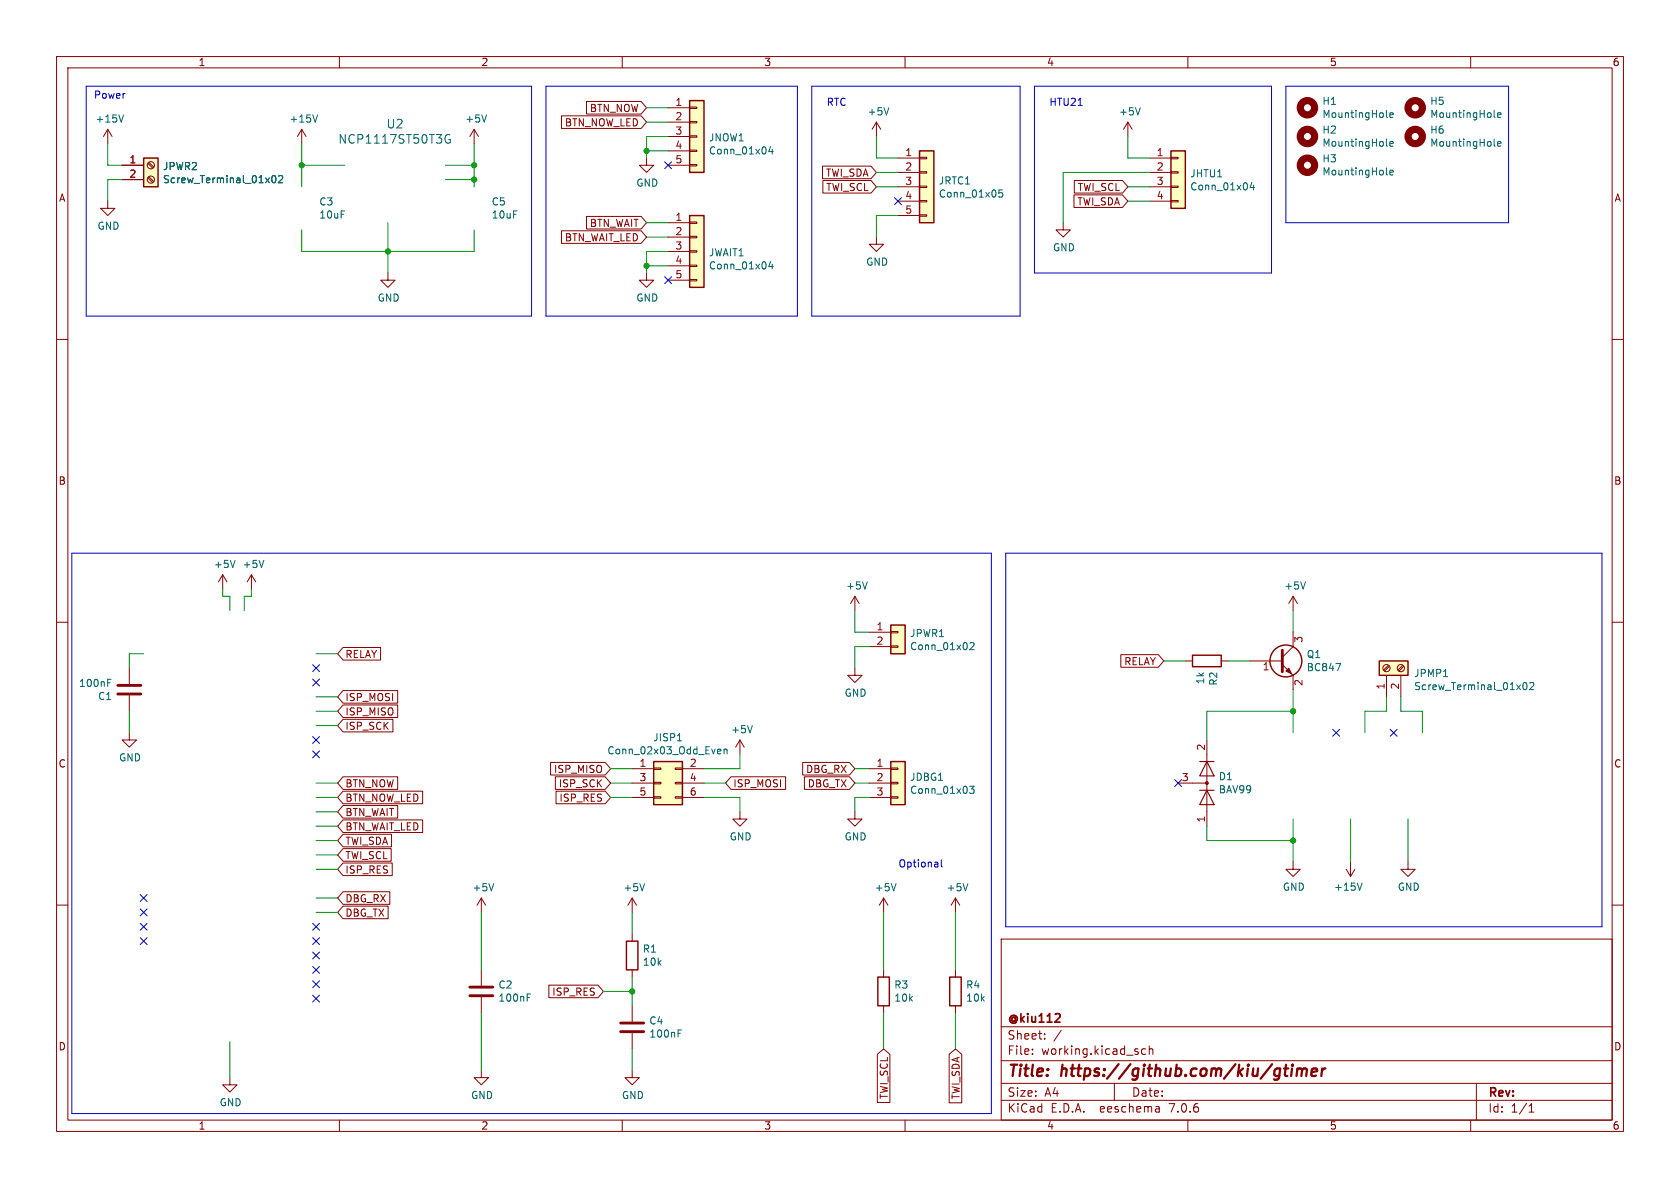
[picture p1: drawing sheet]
<svg xmlns="http://www.w3.org/2000/svg" width="297mm" height="210mm" viewBox="0 0 297 210" stroke-linecap="round" stroke-linejoin="round" font-family="sans-serif">
<g fill="none" stroke="#840000" stroke-width=".18">
<path d="M10 10h277v190h-277zM12 12h273v186h-273zM60 10v2M103.7 17.9h9.6l1 1.2-1 1.1h-9.6zM110 10v2M118.1 19.1h3.8M121.9 18.9h1.3v.3h-1.3zM160 10v2M210 10v2M260 10v2M19 35.6v1.2h1.3l-1.3 1.3-1.2-1.3h1.2M19 22.9l-.7 1.2"/>
<path d="M19 22.9v2.5M19 22.9l.8 1.2M21.6 29.2h3.8M21.6 31.8h3.8M26.1 31.4l.9 .9M26.1 28.9l.9 .8M26.3 31.2l.9 .9M26.3 28.7l.9 .8M53.3 22.9l-.7 1.2M53.3 22.9v2.5M53.3 22.9l.8 1.2M83.8 22.9l-.7 1.2"/>
<path d="M83.8 22.9v2.5M83.8 22.9l.8 1.2M99.3 20.5h14l1 1.1-1 1.1h-14zM103.7 38.3h9.6l1 1.1-1 1.1h-9.6zM114.3 27.9v1.3h1.3l-1.3 1.3-1.3-1.3h1.3M118.1 39.4h3.8M118.1 21.6h3.8M118.1 24.1h3.8M118.1 26.7h3.8M118.1 29.2h3.8M121.9 39.2h1.3v.3h-1.3zM121.9 29.1h1.3v.2h-1.3z"/>
<path d="M121.9 26.5h1.3v.3h-1.3zM121.9 24h1.3v.3h-1.3zM121.9 21.5h1.3v.2h-1.3zM145.4 29.4h8.6l.9 1.1-.9 1.1h-8.6zM145.5 31.9h8.5l.9 1.1-.9 1.1h-8.5zM154.9 21.6l-.7 1.3M154.9 21.6v2.5M154.9 21.6l.8 1.3M158.7 27.9h3.9M158.7 30.5h3.9M158.7 33h3.9M158.7 35.6h3.9"/>
<path d="M158.7 38.1h3.9M162.6 38h1.2v.2h-1.2zM162.6 35.4h1.2v.3h-1.2zM162.6 32.9h1.2v.2h-1.2zM162.6 30.4h1.2v.2h-1.2zM162.6 27.8h1.2v.3h-1.2zM188 39.4v1.2h1.2l-1.2 1.3-1.3-1.3h1.3M189.9 34.4h8.5l1 1.2-1 1.1h-8.5zM189.9 31.9h8.5l1 1.1-1 1.1h-8.5zM199.4 21.6l-.8 1.3M199.4 21.6v2.5M199.4 21.6l.8 1.3"/>
<path d="M203.2 27.9h3.8M203.2 30.5h3.8M203.2 33h3.8M203.2 35.6h3.8M207 35.4h1.3v.3h-1.3zM207 32.9h1.3v.2h-1.3zM207 30.4h1.3v.2h-1.3zM207 27.8h1.3v.3h-1.3zM10 60h2M68.6 48.3v1.2h1.2l-1.2 1.3-1.3-1.3h1.3M99.3 40.8h14l1 1.1-1 1.1h-14zM114.3 48.3v1.2h1.3l-1.3 1.3-1.3-1.3h1.3"/>
<path d="M118.1 41.9h3.8M118.1 44.5h3.8M118.1 47h3.8M118.1 49.5h3.8M121.9 49.4h1.3v.3h-1.3zM121.9 46.9h1.3v.2h-1.3zM121.9 44.3h1.3v.3h-1.3zM121.9 41.8h1.3v.2h-1.3zM154.9 41.9v1.3h1.3l-1.3 1.3-1.2-1.3h1.2M285 60h2M10 110h2M22.9 118.1v2.8"/>
<path d="M39.4 101.6l-.8 1.3M39.4 101.6v2.5M39.4 101.6l.7 1.3M44.4 101.6l-.7 1.3M44.4 101.6v2.5M44.4 101.6l.8 1.3M60.6 114.5h6.7v2.2h-6.7l-.9-1.1zM151.1 118.1v1.3h1.3l-1.3 1.3-1.2-1.3h1.2M151.1 105.4l-.7 1.3M151.1 105.4v2.6M151.1 105.4l.8 1.3M153.7 111.8h3.8"/>
<path d="M153.7 114.3h3.8M157.5 114.2h1.2v.2h-1.2zM157.5 111.6h1.2v.3h-1.2zM198.1 115.7h6.7l.9 1.1-.9 1.2h-6.7zM209.5 116.8h1.3M215.9 116.8h1.3M221 116.8h5.7M226.7 117.5l1.9 1.9v2.5M228.6 105.4l-.8 1.3M228.6 105.4v2.6M228.6 111.8v2.5l-1.9 1.9M228.6 105.4l.8 1.3"/>
<path d="M245.1 119.4v3.8M245.4 117.6l-.8 .9M245.6 117.8l-.8 .8M247.6 119.4v3.8M248 117.6l-.9 .9M248.2 117.8l-.9 .8M285 110h2M22.9 129.5v1.3h1.2l-1.2 1.3-1.3-1.3h1.3M22.9 122.9v2.8M60.6 122.1h9.7v2.2h-9.7l-.9-1.1zM60.6 127.2h8.9v2.2h-8.9l-.9-1.1zM60.6 124.6h9.7v2.2h-9.7l-.9-1.1z"/>
<path d="M60.6 139.9h14.1v2.2h-14.1l-.9-1.1zM60.6 137.3h9.7v2.2h-9.7l-.9-1.1zM97.3 134.8h9.7l.9 1.1-.9 1.1h-9.7zM98.2 137.3h8.8l.9 1.1-.9 1.1h-8.8zM98.3 139.9h8.7l.9 1.1-.9 1.1h-8.7zM111.8 135.9h3.8M111.8 138.4h3.8M115.6 138.3h1.2v.3h-1.2zM115.6 135.8h1.2v.2h-1.2zM119.4 138.3h1.2v.3h-1.2zM119.4 135.8h1.2v.2h-1.2zM120.6 135.9h3.9"/>
<path d="M120.6 138.4h3.9M129.2 137.3h9.7v2.2h-9.7l-.9-1.1zM130.8 130.8l-.8 1.3M130.8 130.8v2.6M130.8 130.8l.8 1.3M141.9 134.8h8.3l.9 1.1-.9 1.1h-8.3zM142.2 137.3h8l.9 1.1-.9 1.1h-8zM153.7 135.9h3.8M153.7 138.4h3.8M157.5 138.3h1.2v.3h-1.2zM157.5 135.8h1.2v.2h-1.2zM208.3 138.4h5.1"/>
<path d="M213.4 130.8v15.3M10 160h2M60.6 150h8.6v2.2h-8.6l-.9-1.1zM60.6 152.6h8.7v2.2h-8.7l-.9-1.1zM60.6 144.9h14.1v2.3h-14.1l-.9-1.1zM60.6 142.4h9.7v2.2h-9.7l-.9-1.1zM60.6 147.5h8.6v2.2h-8.6l-.9-1.1zM60.6 157.6h8.3v2.3h-8.3l-.9-1.1zM85.1 158.8v2.5M85.1 158.8l-.8 1.2M85.1 158.8l.8 1.2M111.8 158.8v2.5"/>
<path d="M111.8 141h3.8M111.8 158.8l-.8 1.2M111.8 158.8l.7 1.2M115.6 140.8h1.2v.3h-1.2zM119.4 140.8h1.2v.3h-1.2zM120.6 141h3.9M130.8 143.5v1.3h1.3l-1.3 1.3-1.3-1.3h1.3M151.1 143.5v1.3h1.3l-1.3 1.3-1.2-1.3h1.2M153.7 141h3.8M156.2 158.8l-.8 1.2M156.2 158.8v2.5M156.2 158.8l.8 1.2"/>
<path d="M157.5 140.8h1.2v.3h-1.2zM168.9 158.8v2.5M168.9 158.8l-.8 1.2M168.9 158.8l.8 1.2M228.6 152.4v1.3h1.3l-1.3 1.2-1.3-1.2h1.3M238 153.7l.8 1.2M238.8 152.4v2.5M239.5 153.7l-.7 1.2M248.9 152.4v1.3h1.3l-1.3 1.2-1.3-1.2h1.3M285 160h2M60.6 160.2h8v2.2h-8l-.9-1.1zM85.1 171.5v2.7"/>
<path d="M85.1 176.3v2.8M97 174.1h8.7l1 1.2-1 1.1h-8.7zM111.8 165.1v1.3M111.8 171.5v1.2M111.8 177.8v2.8M156.2 171.5v1.2M156.2 177.8v1.3M168.9 171.5v1.2M168.9 177.8v1.3M177 166h108v32h-108zM40.6 190.5v1.3h1.3l-1.3 1.2-1.2-1.2h1.2M60 198v2"/>
<path d="M85.1 189.2v1.3h1.3l-1.3 1.3-1.3-1.3h1.3M110 198v2M111.8 189.2v1.3h1.2l-1.2 1.3-1.3-1.3h1.3M111.8 182.6v2.8M155.1 186.4l1.1-1 1.1 1v8.5h-2.2zM160 198v2M167.8 186.4l1.1-1 1.1 1v8.5h-2.2zM177 194.5h108M177 191.5h108M177 187.5h108M177 181.5h108M182.5 186.3v.1"/>
<path d="M182.5 185.5v.1M184.7 183.6v.1M184.7 182.8v.1M187.6 182.1l-1.3 2M197 191.5v3M202.5 185.5l-.4-.1-.3 .3v.4l.2 .2h.5M203.2 185.5l.2-.1 .3 .1 .1 .9M203.2 184.9v1.5M204.9 195.7l.1 .9M205 196.5l-.2 .1M205 196h-.2M210 198v2"/>
<path d="M260 198v2M261 191.5v6.5M270.3 196.6h.9M270.3 195.5l.4-.4v1.5"/>
<circle cx="26.7" cy="31.7" r=".63"/>
<circle cx="26.7" cy="29.2" r=".63"/>
<circle cx="245.1" cy="118.1" r=".63"/>
<circle cx="247.6" cy="118.1" r=".63"/>
</g>
<g fill="none" stroke="#840000" stroke-width=".4">
<path d="M227 188.9h.8M227.2 190.1l.4 .1M227.4 188.2l-.3 1.7M228.4 188.9l-.1 1.3M228.5 188.2v.2M228.5 188.2l-.1 .1 .1 .1M228.5 188.2l.1 .1-.1 .1M229.3 189.1a.49 .49 0 0 1 .9 .1M229.4 188.9l-.2 1.3M230.2 189.2a.5 .5 0 0 1 .8-.2l-.1 1.2M230.2 189.2l-.1 1M231.9 189.5l.9-.1v-.4l-.2-.1-.6 .1-.2 .9 .3 .3 .5-.1"/>
<path d="M233.8 188.9l-.2 1.3M234.3 188.9l-.4 .1-.2 .3"/>
</g>
<path d="M187.3 179.3v.5M186.5 180.7h.9" fill="none" stroke="#840000" stroke-width=".3"/>
<g fill="#ffffc2" stroke="#ffffc2" stroke-width=".18">
<path d="M121.9 38.1h2.6v12.7h-2.6z"/>
<path d="M162.6 26.7h2.5v12.7h-2.5z"/>
<path d="M157.5 110.5h2.5v5.1h-2.5z"/>
<path d="M157.5 134.6h2.5v7.6h-2.5z"/>
<path d="M121.9 17.8h2.6v12.7h-2.6z"/>
<path d="M207 26.7h2.5v10.1h-2.5z"/>
<path d="M243.8 116.8h5.1v2.6h-5.1z"/>
<path d="M115.6 134.6h5v7.6h-5z"/>
<path d="M25.4 27.9h2.5v5.1h-2.5z"/>
</g>
<g fill="none" stroke="#840000" stroke-width=".25">
<path d="M121.9 17.8h2.6v12.7h-2.6zM25.4 27.9h2.5v5.1h-2.5zM121.9 38.1h2.6v12.7h-2.6zM162.6 26.7h2.5v12.7h-2.5zM207 26.7h2.5v10.1h-2.5zM157.5 110.5h2.5v5.1h-2.5zM210.8 115.8h5.1v2.1h-5.1zM243.8 116.8h5.1v2.6h-5.1zM115.6 134.6h5v7.6h-5zM157.5 134.6h2.5v7.6h-2.5zM110.7 166.4h2.1v5.1h-2.1zM155.2 172.7h2v5.1h-2z"/>
<path d="M167.9 172.7h2v5.1h-2z"/>
<circle cx="227.3" cy="116.8" r="2.82"/>
</g>
<g fill="none" stroke="#006464" stroke-width=".18">
<path d="M157.1 19l-.4 1.3M201.6 19l-.4 1.3M21.8 20.3l-.4 1.3M48.2 31.2l.1-.2a.68 .68 0 0 1 .5 .7 .68 .68 0 0 1-.5 .6l-.1-.1-.2-.4zM49.3 31.2l.4-.2 .3 .4-.8 .9h.8M56.1 20.3l-.4 1.3M78.7 24.7a.57 .57 0 0 0 .3 .5 .57 .57 0 0 0 .6 0v-.5h-.3M79.5 23.9a.59 .59 0 0 0-.6 0 .59 .59 0 0 0-.2 .5M86 20.3l-.4 1.3M136.2 25.9l-.3 .9h.8M136.5 26.4v.8M177.2 33.6h-.6v.6l.1-.1h.5l.1 .2-.1 .4-.2 .1-.4-.1"/>
<path d="M221.3 32.2l-.3 1h.8M221.6 32.7v.9M245.1 20.6l.2 .2M245.1 30.8l.2 .1M245.1 25.7l.2 .2M245.7 20.3l.6-.1-.1-.2-.3-.1-.2 .2 .1 .6h.4M245.7 25.4l.6-.1-.1-.2-.3-.1-.2 .2 .1 .6h.4M245.7 30.5l.6-.1-.1-.3h-.3l-.2 .2 .1 .6h.4M264.1 20.6l.2 .2M264.1 25.7l.2 .2M264.8 20.3l.6-.1-.1-.2-.4-.1-.1 .2v.6h.5M264.8 25.4l.6-.1-.1-.2-.4-.1-.1 .2v.6h.5"/>
<path d="M136.2 46.2l-.3 .9h.8M136.5 46.7v.8M41.6 99.1l-.5 1.2M46.6 99.1l-.4 1.2M153.3 102.9l-.4 1.2M171.5 113.7l.5-.1 .2 .3-.8 1h.8M230.8 102.9l-.4 1.2M236.2 117.3h.8l-.5 1.3M255.2 119.6h.7M19 120.7h.5M19 120.1h.6M119.8 131h.7"/>
<path d="M127 132.4l.4 .1 .1 .2-.7 .1M127.4 133.2l-.4 .1M128 132.5l.2-.1 .3 .1v.8M128 132.4v.9M133 128.3l-.4 1.2M171.4 139h.8l-.4 .5 .3 .1v.5l-.1 .2-.6-.2M269.3 120.8l.2-.2a.68 .68 0 0 1 .5 .7 .68 .68 0 0 1-.5 .6l-.2-.1-.1-.4zM270.4 120.8l.5-.2 .3 .4-.8 .9h.8M87.3 156.2l-.4 1.3M114 156.2l-.5 1.3M158.4 156.2l-.4 1.3M171.1 156.2l-.4 1.3"/>
<path d="M240.8 156.1l-.4 1.3M93.2 176.3h.4M93.2 175.7h.6M119.9 182.7h.4M119.9 182.1h.6"/>
</g>
<path d="M226.7 114.9v3.8M20.8 121.2h4.1M20.8 122.7h4.1M83.1 176h4M83.1 174.5h4M109.7 182.4h4.1M109.7 180.8h4.1" fill="none" stroke="#840000" stroke-width=".51"/>
<g fill="none" stroke="#840000" stroke-width="1.3">
<circle cx="231.1" cy="19" r="1.27"/>
<circle cx="250.2" cy="19" r="1.27"/>
<circle cx="231.1" cy="29.2" r="1.27"/>
<circle cx="231.1" cy="24.1" r="1.27"/>
<circle cx="250.2" cy="24.1" r="1.27"/>
</g>
<path d="M212.1 139.7h2.5M212.1 134.6h2.5M213.4 139.7l1.2 2.5h-2.5zM213.4 134.6l1.2 2.6h-2.5z" fill="none" stroke="#840000" stroke-width=".2"/>
<g fill="#840000" stroke="#840000" stroke-width=".18">
<path d="M227.3 118.6l.5-.5 .5 1z"/>
<circle cx="213.4" cy="138.4" r=".25"/>
</g>
<path d="M15.2 15.2h78.8v40.7h-78.8zM96.5 15.2h44.5v40.7h-44.5zM143.5 15.2h36.8v40.7h-36.8zM182.9 15.2h41.9v33.1h-41.9zM190.6 18.6h.7M227.3 15.2h39.4v24.2h-39.4zM12.7 97.8h162.6v99.1h-162.6zM177.8 97.8h105.4v66h-105.4zM166.4 152v1.1l.2 .2" fill="none" stroke="#0000c2" stroke-width=".18"/>
<g fill="none" stroke="#009600" stroke-width=".18">
<path d="M114.3 19.1h3.8M19 25.4v3.8h2.6M21.6 31.8h-2.6v3.8M53.3 25.4v7.6M53.3 29.2h7.7M68.6 39.4v8.9M78.7 31.8h5.1M78.7 29.2h5.1M83.8 25.4v7.6M114.3 26.7h3.8M114.3 21.6h3.8M114.3 39.4h3.8"/>
<path d="M118.1 24.1h-3.8v3.8M154.9 24.1v3.8h3.8M154.9 30.5h3.8M154.9 33h3.8M158.7 38.1h-3.8v3.8M199.4 24.1v3.8h3.8M199.4 33h3.8M199.4 35.6h3.8M203.2 30.5h-15.2v8.9M53.3 40.6v3.9h30.5v-3.9M114.3 41.9h3.8M114.3 47h3.8"/>
<path d="M118.1 44.5h-3.8v3.8M25.4 115.6h-2.5v2.5M39.4 104.1v1.3h1.2v2.6M44.4 104.1v1.3h-1.2v2.6M55.9 115.6h3.8M151.1 108v3.8h2.6M153.7 114.3h-2.6v3.8M205.7 116.8h3.8M217.2 116.8h3.8M228.6 108v3.8M22.9 125.7v3.8M55.9 128.3h3.8"/>
<path d="M55.9 138.4h3.8M55.9 123.2h3.8M55.9 125.7h3.8M107.9 138.4h3.9M107.9 135.9h3.9M124.5 138.4h3.8M130.8 133.4v2.5h-6.3M151.1 138.4h2.6M151.1 135.9h2.6M228.6 125.7h-15.2v5.1M228.6 121.9v7.6M245.1 123.2v2.5h-3.8v3.8"/>
<path d="M247.6 123.2v2.5h3.9v3.8M55.9 153.7h3.8M55.9 158.8h3.8M55.9 143.5h3.8M55.9 148.6h3.8M55.9 146.1h3.8M55.9 151.1h3.8M55.9 141h3.8M107.9 141h3.9M124.5 141h6.3v2.5M153.7 141h-2.6v2.5M213.4 146.1v2.5h15.2"/>
<path d="M228.6 144.8v7.6M238.8 144.8v7.6M248.9 144.8v7.6M55.9 161.3h3.8M85.1 161.3v10.2M85.1 179.1v10.1M106.7 175.3h5.1M111.8 161.3v3.8M111.8 172.7v5.1M156.2 161.3v10.2M156.2 179.1v6.3M168.9 161.3v10.2"/>
<path d="M168.9 179.1v6.3M40.6 184.2v6.3M111.8 185.4v3.8"/>
</g>
<g fill="none" stroke="#000084" stroke-width=".18">
<path d="M117.5 28.6l1.2 1.2M118.7 28.6l-1.2 1.2M158.1 35l1.3 1.2M159.4 35l-1.3 1.2M117.5 48.9l1.2 1.2M118.7 48.9l-1.2 1.2M55.3 117.5l1.2 1.2M56.5 117.5l-1.2 1.2M55.3 130.2l1.2 1.2M55.3 132.7l1.2 1.3M55.3 120l1.2 1.3M56.5 132.7l-1.2 1.3"/>
<path d="M56.5 130.2l-1.2 1.2M56.5 120l-1.2 1.3M207.7 137.8l1.2 1.2M208.9 137.8l-1.2 1.2M235.6 128.9l1.2 1.2M236.8 128.9l-1.2 1.2M245.8 128.9l1.2 1.2M247 128.9l-1.2 1.2M24.8 158.1l1.2 1.3M26 158.1l-1.2 1.3M24.8 163.2l1.2 1.2M24.8 160.7l1.2 1.2"/>
<path d="M24.8 165.8l1.2 1.2M26 163.2l-1.2 1.2M26 160.7l-1.2 1.2M26 165.8l-1.2 1.2M55.3 168.3l1.2 1.2M55.3 165.8l1.2 1.2M55.3 173.4l1.2 1.2M55.3 163.2l1.2 1.2M55.3 170.8l1.2 1.3M55.3 175.9l1.2 1.2M56.5 168.3l-1.2 1.2M56.5 165.8l-1.2 1.2"/>
<path d="M56.5 173.4l-1.2 1.2M56.5 163.2l-1.2 1.2M56.5 170.8l-1.2 1.3M56.5 175.9l-1.2 1.2"/>
</g>
<g fill="#009600" stroke="#009600" stroke-width=".18">
<circle cx="83.8" cy="31.8" r=".46"/>
<circle cx="83.8" cy="29.2" r=".46"/>
<circle cx="114.3" cy="26.7" r=".46"/>
<circle cx="114.3" cy="47" r=".46"/>
<circle cx="53.3" cy="29.2" r=".46"/>
<circle cx="68.6" cy="44.5" r=".46"/>
<circle cx="111.8" cy="175.3" r=".46"/>
<circle cx="228.6" cy="148.6" r=".46"/>
<circle cx="228.6" cy="125.7" r=".46"/>
</g>
<g font-size="2.8" fill="#840000">
<text x="178" y="190.9">Title:</text>
<text x="187.7" y="190.9">https://github.com/kiu/gtimer</text>
</g>
<g font-size="2.1" fill="#006464">
<text x="68.2" y="22.9">U2</text>
<text x="59.7" y="25.6">NCP1117ST50T3G</text>
</g>
<g font-size="2.1" fill="#840000">
<text x="178" y="184">Sheet:</text>
<text x="178" y="181.2">@kiu112</text>
<text x="178" y="186.7">File:</text>
<text x="184.1" y="186.7">working.kicad_sch</text>
<text x="178" y="196.9">KiCad</text>
<text x="178" y="194.1">Size:</text>
<text x="184.7" y="194.1">A4</text>
<text x="185.7" y="196.9">E.D.A.</text>
<text x="194.6" y="196.9">eeschema</text>
<text x="200" y="194.1">Date:</text>
<text x="207" y="196.9">7.0.6</text>
<text x="263" y="194.3">Rev:</text>
<text x="263" y="196.9">Id:</text>
<text x="267.1" y="196.9">1/1</text>
</g>
<g font-size="1.8" fill="#840000">
<text x="35" y="11.9">1</text>
<text x="85" y="11.9">2</text>
<text x="135" y="11.9">3</text>
<text x="185" y="11.9">4</text>
<text x="235" y="11.9">5</text>
<text x="285" y="11.9">6</text>
<text x="99.8" y="22.5">BTN_NOW_LED</text>
<text x="104.2" y="20">BTN_NOW</text>
<text x="10.3" y="35.9">A</text>
<text x="145.9" y="31.4">TWI_SDA</text>
<text x="146" y="34">TWI_SCL</text>
<text x="190.4" y="34">TWI_SCL</text>
<text x="285.3" y="35.9">A</text>
<text x="104.2" y="40.3">BTN_WAIT</text>
<text x="190.4" y="36.5">TWI_SDA</text>
<text x="99.8" y="42.9">BTN_WAIT_LED</text>
<text x="10.3" y="85.9">B</text>
<text x="285.3" y="85.9">B</text>
<text x="61" y="116.5">RELAY</text>
<text x="198.6" y="117.8">RELAY</text>
<text x="61" y="124.1">ISP_MOSI</text>
<text x="61" y="129.2">ISP_SCK</text>
<text x="61" y="126.7">ISP_MISO</text>
<text x="10.3" y="135.9">C</text>
<text x="97.8" y="136.8">ISP_MISO</text>
<text x="142.4" y="136.8">DBG_RX</text>
<text x="285.3" y="135.9">C</text>
<text x="61" y="141.9">BTN_NOW_LED</text>
<text x="61" y="139.4">BTN_NOW</text>
<text x="98.7" y="139.4">ISP_SCK</text>
<text x="98.8" y="141.9">ISP_RES</text>
<text x="129.5" y="139.4">ISP_MOSI</text>
<text x="142.7" y="139.4">DBG_TX</text>
<text x="61" y="147">BTN_WAIT_LED</text>
<text x="61" y="144.5">BTN_WAIT</text>
<text x="61" y="149.5">TWI_SDA</text>
<text x="61" y="152.1">TWI_SCL</text>
<text x="61" y="154.6">ISP_RES</text>
<text x="61" y="159.7">DBG_RX</text>
<text x="61" y="162.2">DBG_TX</text>
<text x="97.5" y="176.2">ISP_RES</text>
<text x="10.3" y="185.9">D</text>
<text x="285.3" y="185.9">D</text>
<text x="157.2" y="194.4" transform="rotate(-90 157.2 194.4)">TWI_SCL</text>
<text x="169.9" y="194.5" transform="rotate(-90 169.9 194.5)">TWI_SDA</text>
<text x="35" y="199.9">1</text>
<text x="85" y="199.9">2</text>
<text x="135" y="199.9">3</text>
<text x="185" y="199.9">4</text>
<text x="235" y="199.9">5</text>
<text x="285" y="199.9">6</text>
</g>
<g font-size="1.8" fill="#0000c2">
<text x="16.5" y="17.5">Power</text>
<text x="146" y="18.8">RTC</text>
<text x="185.4" y="18.8">HTU21</text>
<text x="158.7" y="153.4">Optional</text>
</g>
<g font-size="1.8" fill="#006464">
<text x="16.8" y="21.9">+15V</text>
<text x="51.1" y="21.9">+15V</text>
<text x="82.2" y="21.9">+5V</text>
<text x="153.3" y="20.6">+5V</text>
<text x="197.7" y="20.6">+5V</text>
<text x="233.7" y="18.7">H1</text>
<text x="233.7" y="21.1">MountingHole</text>
<text x="233.7" y="23.8">H2</text>
<text x="252.7" y="18.7">H5</text>
<text x="252.7" y="21.1">MountingHole</text>
<text x="252.7" y="23.8">H6</text>
<text x="125.2" y="25.2">JNOW1</text>
<text x="125.2" y="27.5">Conn_01x04</text>
<text x="233.7" y="28.9">H3</text>
<text x="233.7" y="26.1">MountingHole</text>
<text x="252.7" y="26.1">MountingHole</text>
<text x="28.7" y="30.3">JPWR2</text>
<text x="28.7" y="32.6">Screw_Terminal_01x02</text>
<text x="112.4" y="33.2">GND</text>
<text x="165.9" y="32.8">JRTC1</text>
<text x="165.9" y="35.1">Conn_01x05</text>
<text x="210.3" y="31.5">JHTU1</text>
<text x="210.3" y="33.9">Conn_01x04</text>
<text x="233.7" y="31.2">MountingHole</text>
<text x="17.1" y="40.8">GND</text>
<text x="56.3" y="36.5">C3</text>
<text x="56.3" y="38.8">10uF</text>
<text x="86.8" y="36.5">C5</text>
<text x="86.8" y="38.8">10uF</text>
<text x="125.2" y="45.5">JWAIT1</text>
<text x="125.2" y="47.8">Conn_01x04</text>
<text x="153" y="47.2">GND</text>
<text x="186.1" y="44.6">GND</text>
<text x="66.7" y="53.5">GND</text>
<text x="112.4" y="53.5">GND</text>
<text x="37.7" y="100.6">+5V</text>
<text x="42.8" y="100.6">+5V</text>
<text x="149.5" y="104.4">+5V</text>
<text x="226.9" y="104.4">+5V</text>
<text x="160.8" y="112.8">JPWR1</text>
<text x="160.8" y="115.1">Conn_01x02</text>
<text x="230.9" y="118.8">BC847</text>
<text x="230.9" y="116.5">Q1</text>
<text x="249.9" y="119.9">JPMP1</text>
<text x="13.9" y="121.6">100nF</text>
<text x="17.2" y="124">C1</text>
<text x="149.2" y="123.4">GND</text>
<text x="213.1" y="121.1" transform="rotate(-90 213.1 121.1)">1k</text>
<text x="215.4" y="121.3" transform="rotate(-90 215.4 121.3)">R2</text>
<text x="249.9" y="122.2">Screw_Terminal_01x02</text>
<text x="115.4" y="131.2">JISP1</text>
<text x="129.2" y="129.8">+5V</text>
<text x="21" y="134.8">GND</text>
<text x="107.3" y="133.6">Conn_02x03_Odd_Even</text>
<text x="160.8" y="138.2">JDBG1</text>
<text x="160.8" y="140.5">Conn_01x03</text>
<text x="215.4" y="138.1">D1</text>
<text x="215.4" y="140.4">BAV99</text>
<text x="128.9" y="148.8">GND</text>
<text x="149.2" y="148.8">GND</text>
<text x="83.4" y="157.8">+5V</text>
<text x="110.1" y="157.8">+5V</text>
<text x="154.6" y="157.8">+5V</text>
<text x="167.3" y="157.8">+5V</text>
<text x="226.7" y="157.7">GND</text>
<text x="235.7" y="157.7">+15V</text>
<text x="247" y="157.7">GND</text>
<text x="113.5" y="168.6">R1</text>
<text x="113.5" y="170.9">10k</text>
<text x="88" y="175">C2</text>
<text x="88" y="177.3">100nF</text>
<text x="158" y="175">R3</text>
<text x="158" y="177.3">10k</text>
<text x="170.7" y="175">R4</text>
<text x="170.7" y="177.3">10k</text>
<text x="114.7" y="181.3">C4</text>
<text x="114.7" y="183.6">100nF</text>
<text x="38.7" y="195.8">GND</text>
<text x="83.2" y="194.5">GND</text>
<text x="109.9" y="194.5">GND</text>
</g>
<g font-size="1.8" fill="#a90000">
<text x="119.3" y="18.8">1</text>
<text x="119.3" y="21.3">2</text>
<text x="119.3" y="23.9">3</text>
<text x="22.8" y="29">1</text>
<text x="119.3" y="26.4">4</text>
<text x="119.3" y="29">5</text>
<text x="159.9" y="27.7">1</text>
<text x="204.4" y="27.7">1</text>
<text x="22.8" y="31.5">2</text>
<text x="159.9" y="30.2">2</text>
<text x="159.9" y="32.8">3</text>
<text x="159.9" y="35.3">4</text>
<text x="204.4" y="30.2">2</text>
<text x="204.4" y="32.8">3</text>
<text x="204.4" y="35.3">4</text>
<text x="119.3" y="39.1">1</text>
<text x="119.3" y="41.7">2</text>
<text x="159.9" y="37.8">5</text>
<text x="119.3" y="44.2">3</text>
<text x="119.3" y="46.7">4</text>
<text x="119.3" y="49.3">5</text>
<text x="154.9" y="111.5">1</text>
<text x="230.6" y="113.7" transform="rotate(-90 230.6 113.7)">3</text>
<text x="154.9" y="114">2</text>
<text x="223.1" y="118.8">1</text>
<text x="230.6" y="121.4" transform="rotate(-90 230.6 121.4)">2</text>
<text x="244.9" y="122" transform="rotate(-90 244.9 122)">1</text>
<text x="247.4" y="122" transform="rotate(-90 247.4 122)">2</text>
<text x="113" y="135.6">1</text>
<text x="121.8" y="135.6">2</text>
<text x="154.9" y="135.6">1</text>
<text x="213.1" y="132.8" transform="rotate(-90 213.1 132.8)">2</text>
<text x="113" y="138.2">3</text>
<text x="113" y="140.7">5</text>
<text x="121.8" y="138.2">4</text>
<text x="121.8" y="140.7">6</text>
<text x="154.9" y="138.2">2</text>
<text x="154.9" y="140.7">3</text>
<text x="208.8" y="138.2">3</text>
<text x="213.1" y="145.5" transform="rotate(-90 213.1 145.5)">1</text>
</g>
</svg>
